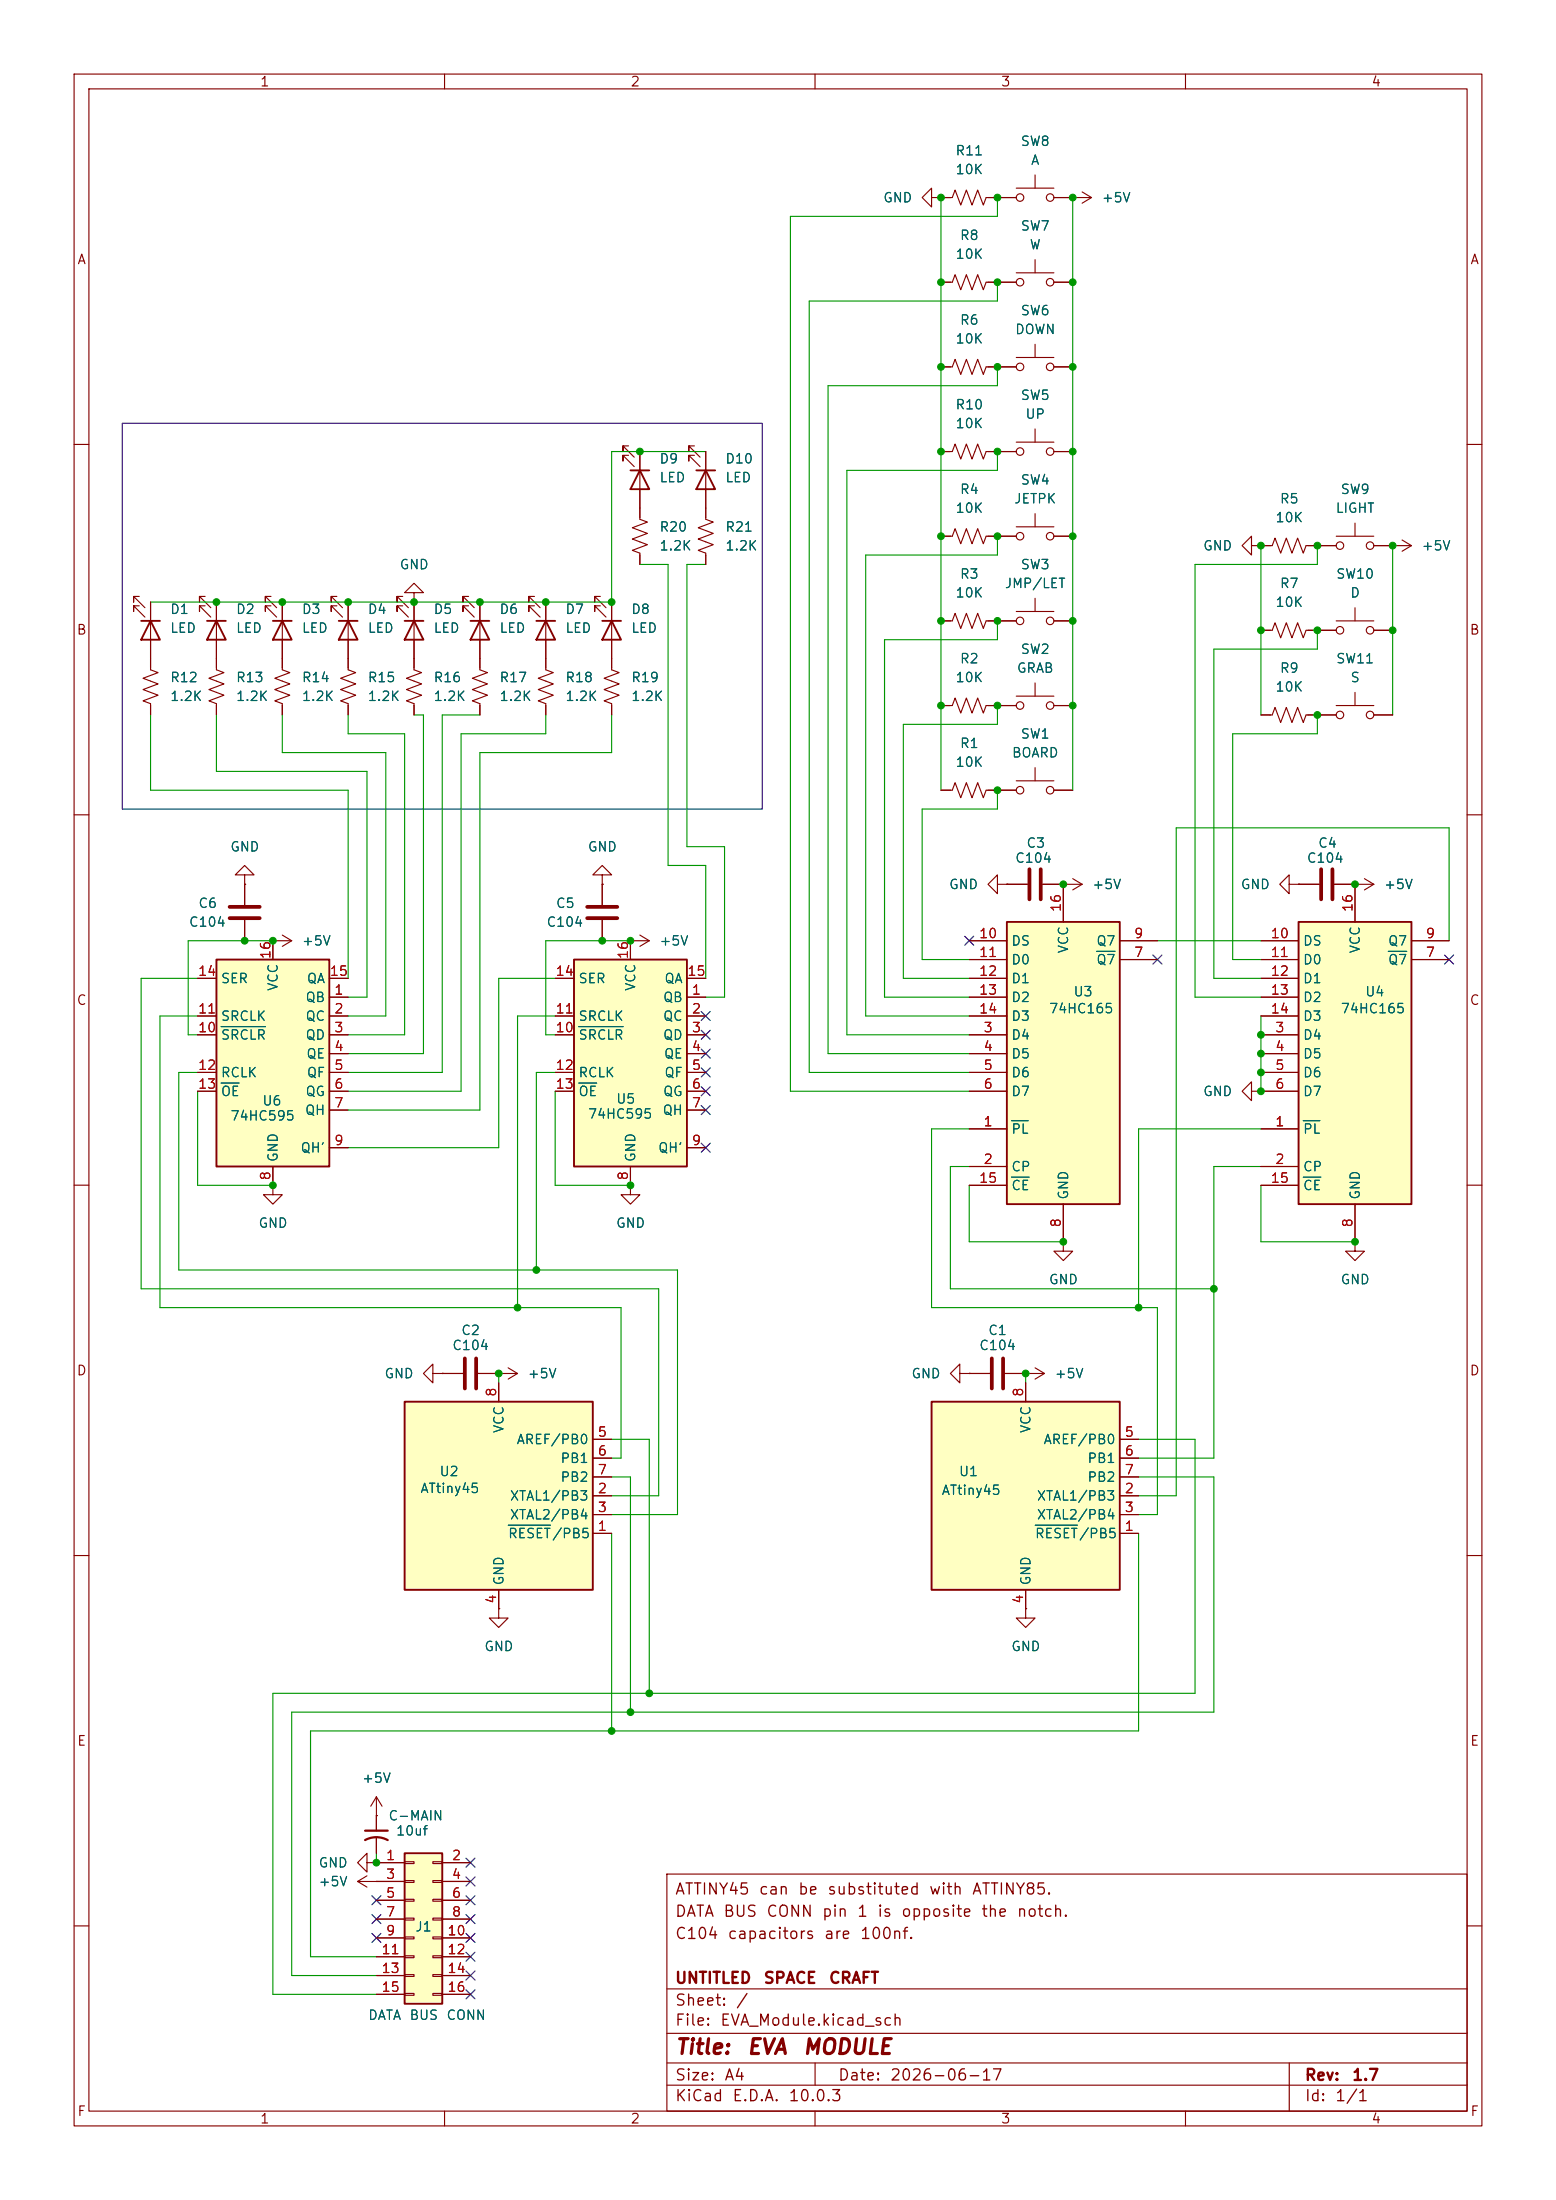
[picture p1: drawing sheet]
<svg xmlns="http://www.w3.org/2000/svg" width="210mm" height="297mm" viewBox="0 0 210 297" stroke-linecap="round" stroke-linejoin="round" font-family="sans-serif">
<g fill="none" stroke="#840000" stroke-width=".15">
<path d="M10 10h190v277h-190zM12 12h186v273h-186zM60 10v2M110 10v2M160 10v2M127 49.5h1.5l.4-1 .8 2 .7-2 .8 2 .8-2 .7 2 .4-1h4.1M137.2 48.3h5M139.7 46.5v1.8M142.2 49.5h2.6M10 60h2M198 60h2M10 110h2"/>
<path d="M198 110h2M10 160h2M198 160h2M182.9 167.6v1.3h1.2l-1.2 1.3-1.3-1.3h1.3M182.9 167.6h.1M10 210h2M198 210h2M90 253h108v32h-108zM10 260h2M90 278.5h108M90 274.5h108M90 268.5h108"/>
<path d="M110 278.5v3M174 278.5v6.5M198 260h2M60 285v2M90 281.5h108M110 285v2M160 285v2"/>
<circle cx="137.7" cy="49.5" r=".51"/>
<circle cx="141.7" cy="49.5" r=".51"/>
</g>
<path d="M135.9 124.5h15.2v38.1h-15.2z" fill="#ffffc2"/>
<path d="M135.9 124.5h15.2v38.1h-15.2z" fill="none" stroke="#840000" stroke-width=".25"/>
<g fill="none" stroke="#840000" stroke-width=".15">
<path d="M143.5 119.4v5.1M130.8 139.7h5.1M130.8 129.5h5.1M130.8 127h5.1M130.8 132.1h5.1M130.8 134.6h5.1M130.8 137.2h5.1M151.1 129.5h5.1M151.1 127h5.1M130.8 152.4h5.1M130.8 157.5h5.1M130.8 142.2h5.1"/>
<path d="M130.8 144.8h5.1M130.8 147.3h5.1M168.9 147.3v-1.2l-1.3 1.2 1.3 1.3v-1.3h1.3M170.2 147.3h.1M130.8 160h5.1M143.5 162.6v5"/>
</g>
<path d="M148 128.4h2.5M136.5 151.3h2.3M136.5 158.9h2.4" fill="none" stroke="#006464" stroke-width=".15"/>
<path d="M175.3 124.5h15.2v38.1h-15.2z" fill="#ffffc2"/>
<path d="M175.3 124.5h15.2v38.1h-15.2z" fill="none" stroke="#840000" stroke-width=".25"/>
<g fill="none" stroke="#840000" stroke-width=".15">
<path d="M144.8 26.7h.1M144.8 26.7h2.5M146 25.9l1.3 .8M147.3 26.7l-1.3 .7M135.9 119.4h2.8M140.7 119.4h2.8M182.9 119.4v5.1M170.2 139.7h5.1M170.2 129.5h5.1M170.2 127h5.1M170.2 132.1h5.1M170.2 134.6h5.1"/>
<path d="M170.2 137.2h5.1M190.5 129.5h5.1M190.5 127h5.1M170.2 152.4h5.1M170.2 157.5h5.1M170.2 142.2h5.1M170.2 144.8h5.1M170.2 147.3h5.1M143.5 167.6v1.3h1.3l-1.3 1.3-1.3-1.3h1.3M143.5 167.6h.1M170.2 160h5.1M182.9 162.6v5"/>
<path d="M129.5 185.4v-1.2l-1.2 1.2 1.2 1.3v-1.3h1.3M130.8 185.4h.1M130.8 185.4h2.8M135.6 185.4h5.4M138.4 185.4h.1M139.7 184.7l1.3 .7M141 185.4l-1.3 .8M67.3 217.2v1.2h1.3l-1.3 1.3-1.3-1.3h1.3M67.3 217.2h.1M138.4 217.2v1.2h1.3l-1.3 1.3-1.2-1.3h1.2M138.4 217.2h.1M50.8 245.1v2"/>
<path d="M50.8 248.2v2"/>
</g>
<path d="M187.4 128.4h2.5M175.9 151.3h2.2M175.9 158.9h2.4" fill="none" stroke="#006464" stroke-width=".15"/>
<path d="M138.9 117.3v4.1M140.5 117.3v4.1M133.9 183.4v4.1M135.4 183.4v4.1" fill="none" stroke="#840000" stroke-width=".51"/>
<path d="M49.3 248.4a3.2 3.2 0 0 1 3 0M49.3 247.1h3" fill="none" stroke="#840000" stroke-width=".3"/>
<path d="M54.6 189.2h25.4v25.4h-25.4z" fill="#ffffc2"/>
<g fill="none" stroke="#840000" stroke-width=".25">
<path d="M19 83.8h2.6M20.3 83.8l1.3 2.6h-2.6zM27.9 83.8h2.6M29.2 83.8l1.3 2.6h-2.6zM36.8 83.8h2.6M38.1 83.8l1.3 2.6h-2.6zM45.7 83.8h2.6M47 83.8l1.3 2.6h-2.6zM54.6 83.8h2.5M55.9 83.8l1.2 2.6h-2.5zM63.5 83.8h2.5M64.8 83.8l1.2 2.6h-2.5z"/>
<path d="M72.4 83.8h2.5M73.7 83.8l1.2 2.6h-2.5zM81.3 83.8h2.5M82.5 83.8l1.3 2.6h-2.5zM54.6 189.2h25.4v25.4h-25.4z"/>
</g>
<g fill="none" stroke="#840000" stroke-width=".15">
<path d="M125.7 26.7v-1.3l-1.2 1.3 1.2 1.2v-1.2h1.3M127 26.7h.1M127 38.1h1.5l.4-1 .8 2 .7-2 .8 2 .8-2 .7 2 .4-1h4.1M127 26.7h1.5l.4-1 .8 2 .7-2 .8 2 .8-2 .7 2 .4-1h4.1M137.2 25.4h5M137.2 36.8h5M139.7 23.6v1.8M139.7 35.1v1.7M142.2 38.1h2.6M142.2 26.7h2.6M137.2 59.7h5M139.7 57.9v1.8"/>
<path d="M127 61h1.5l.4-1.1 .8 2.1 .7-2.1 .8 2.1 .8-2.1 .7 2.1 .4-1h4.1M134.6 72.4h2.6M137.2 71.1h5M139.7 69.3v1.8M142.2 72.4h2.6M142.2 61h2.6M18.8 80.5h-.8v.8v-.8l1.6 1.5M18.8 81.8h-.8v.8v-.8l1.6 1.5M20.3 81.3v9.1l1 .4-2 .8 2 .7-2 .8 2 .8-2 .7 1 .4v1.5M27.7 80.5h-.8v.8v-.8l1.5 1.5M27.7 81.8h-.8v.8v-.8l1.5 1.5M29.2 81.3v9.1l1 .4-2 .8 2 .7-2 .8 2 .8-2 .7 1 .4v1.5"/>
<path d="M36.6 80.5h-.8v.8v-.8l1.5 1.5M36.6 81.8h-.8v.8v-.8l1.5 1.5M38.1 81.3v9.1l1 .4-2 .8 2 .7-2 .8 2 .8-2 .7 1 .4v1.5M45.5 80.5h-.8v.8v-.8l1.5 1.5M45.5 81.8h-.8v.8v-.8l1.5 1.5M47 81.3v9.1l1 .4-2 .8 2 .7-2 .8 2 .8-2 .7 1 .4v1.5M54.4 80.5h-.8v.8v-.8l1.5 1.5M54.4 81.8h-.8v.8v-.8l1.5 1.5M55.9 81.3v9.1l1 .4-2 .8 2 .7-2 .8 2 .8-2 .7 1 .4v1.5M55.9 80h1.2l-1.2-1.3-1.3 1.3h1.3v1.3M55.9 81.3h.1M63.2 80.5h-.7v.8v-.8l1.5 1.5"/>
<path d="M63.2 81.8h-.7v.8v-.8l1.5 1.5M64.8 81.3v9.1l1 .4-2 .8 2 .7-2 .8 2 .8-2 .7 1 .4v1.5M72.1 80.5h-.7v.8v-.8l1.5 1.5M72.1 81.8h-.7v.8v-.8l1.5 1.5M73.7 81.3v9.1l1 .4-2.1 .8 2.1 .7-2.1 .8 2.1 .8-2.1 .7 1.1 .4v1.5M81 80.5h-.7v.8v-.8l1.5 1.5M81 81.8h-.7v.8v-.8l1.5 1.5M82.5 81.3v9.1l1.1 .4-2.1 .8 2.1 .7-2.1 .8 2.1 .8-2.1 .7 1 .4v1.5M170.2 96.5h1.5l.4-1 .7 2 .8-2 .8 2 .7-2 .8 2 .4-1h4M170.2 85.1h1.5l.4-1 .7 2 .8-2 .8 2 .7-2 .8 2 .4-1h1.5M180.3 95.3h5.1M182.9 93.5v1.8"/>
<path d="M185.4 96.5h2.6M33 118.1h1.3l-1.3-1.3-1.3 1.3h1.3v1.3M33 119.4h.1M33 119.4v2.8M174 119.4v-1.3l-1.3 1.3 1.3 1.3v-1.3h1.3M175.3 119.4h.1M33 124.2v2.8M36.8 127h.1M36.8 127h2.6M38.1 126.2l1.3 .8M39.4 127l-1.3 .8M85.1 127h.1"/>
<path d="M85.1 127h2.5M86.4 126.2l1.2 .8M87.6 127l-1.2 .8M59.7 185.4h2.8M64.5 185.4h5.3M67.3 185.4h.1M67.3 186.7v2.5M68.6 184.7l1.2 .7M69.8 185.4l-1.2 .8M80 194.3h2.5M80 196.9h2.5M80 199.4h2.5"/>
<path d="M67.3 214.6v2.6M80 207h2.5M80 201.9h2.5M80 204.5h2.5"/>
<circle cx="137.7" cy="38.1" r=".51"/>
<circle cx="137.7" cy="26.7" r=".51"/>
<circle cx="141.7" cy="26.7" r=".51"/>
<circle cx="141.7" cy="38.1" r=".51"/>
<circle cx="137.7" cy="61" r=".51"/>
<circle cx="137.7" cy="72.4" r=".51"/>
<circle cx="141.7" cy="72.4" r=".51"/>
<circle cx="141.7" cy="61" r=".51"/>
<circle cx="180.8" cy="96.5" r=".51"/>
<circle cx="184.9" cy="96.5" r=".51"/>
</g>
<path d="M68.6 205.9h5.7" fill="none" stroke="#006464" stroke-width=".15"/>
<path d="M31 124h4.1M31 122.4h4.1M62.7 183.4v4.1M64.3 183.4v4.1" fill="none" stroke="#840000" stroke-width=".51"/>
<path d="M29.2 129.5h15.2v28h-15.2z" fill="#ffffc2"/>
<path d="M29.2 129.5h15.2v28h-15.2z" fill="none" stroke="#840000" stroke-width=".25"/>
<g fill="none" stroke="#840000" stroke-width=".15">
<path d="M26.7 137.2h2.5M26.7 139.7h2.5M26.7 132.1h2.5M36.8 127v2.5M44.4 134.6h2.6M44.4 137.2h2.6M44.4 139.7h2.6M44.4 132.1h2.6M26.7 144.8h2.5M26.7 147.3h2.5M36.8 157.5v2.5M44.4 142.2h2.6"/>
<path d="M44.4 144.8h2.6M44.4 147.3h2.6M44.4 149.9h2.6M44.4 154.9h2.6M58.4 185.4v-1.2l-1.3 1.2 1.3 1.3v-1.3h1.3M59.7 185.4h.1"/>
</g>
<path d="M29.8 138.6h6M29.8 146.2h2.5" fill="none" stroke="#006464" stroke-width=".15"/>
<path d="M54.6 250.2h5.1v20.3h-5.1z" fill="#ffffc2"/>
<path d="M54.6 250.2h5.1v20.3h-5.1z" fill="none" stroke="#840000" stroke-width=".25"/>
<g fill="none" stroke="#840000" stroke-width=".15">
<path d="M36.8 160v1.3h1.3l-1.3 1.3-1.2-1.3h1.2M36.8 160h.1M85.1 160v1.3h1.3l-1.3 1.3-1.3-1.3h1.3M85.1 160h.1M48.3 254h6.3M48.3 254l1.2 .8M49.5 251.5v-1.3l-1.2 1.3 1.2 1.2v-1.2h1.3M49.5 253.2l-1.2 .8M50.8 245.1h.1M50.8 251.5h.1M50.8 254h.1M50.8 251.5h3.8"/>
<path d="M50.8 256.5h3.8M50.8 259.1h3.8M50.8 242.6l-.8 1.2M50.8 242.6l.8 1.2M50.8 242.6v2.5M54.6 251.3h1.3v.3h-1.3zM54.6 253.9h1.3v.2h-1.3zM54.6 256.4h1.3v.3h-1.3zM54.6 259h1.3v.2h-1.3zM58.4 251.3h1.3v.3h-1.3zM58.4 253.9h1.3v.2h-1.3zM58.4 256.4h1.3v.3h-1.3z"/>
<path d="M58.4 259h1.3v.2h-1.3zM59.7 251.5h3.8M59.7 254h3.8M59.7 256.5h3.8M59.7 259.1h3.8M50.8 261.6h3.8M50.8 264.2h3.8M50.8 266.7h3.8M50.8 269.2h3.8M54.6 261.5h1.3v.2h-1.3zM54.6 264h1.3v.3h-1.3zM54.6 266.6h1.3v.2h-1.3z"/>
<path d="M54.6 269.1h1.3v.3h-1.3zM58.4 261.5h1.3v.2h-1.3zM58.4 264h1.3v.3h-1.3zM58.4 266.6h1.3v.2h-1.3zM58.4 269.1h1.3v.3h-1.3zM59.7 261.6h3.8M59.7 264.2h3.8M59.7 266.7h3.8M59.7 269.2h3.8"/>
</g>
<path d="M77.5 129.5h15.2v28h-15.2z" fill="#ffffc2"/>
<path d="M77.5 129.5h15.2v28h-15.2z" fill="none" stroke="#840000" stroke-width=".25"/>
<g fill="none" stroke="#840000" stroke-width=".15">
<path d="M74.9 137.2h2.6M74.9 139.7h2.6M74.9 132.1h2.6M85.1 127v2.5M92.7 134.6h2.5M92.7 137.2h2.5M92.7 139.7h2.5M92.7 132.1h2.5M74.9 144.8h2.6M74.9 147.3h2.6M85.1 157.5v2.5M92.7 142.2h2.5"/>
<path d="M92.7 144.8h2.5M92.7 147.3h2.5M92.7 149.9h2.5M92.7 154.9h2.5"/>
</g>
<path d="M78.1 138.6h6M78.1 146.2h2.4" fill="none" stroke="#006464" stroke-width=".15"/>
<path d="M125.7 189.2h25.4v25.4h-25.4z" fill="#ffffc2"/>
<path d="M85.1 63.5h2.5M86.4 63.5l1.2 2.5h-2.5zM94 63.5h2.5M95.2 63.5l1.3 2.5h-2.5zM125.7 189.2h25.4v25.4h-25.4z" fill="none" stroke="#840000" stroke-width=".25"/>
<g fill="none" stroke="#840000" stroke-width=".15">
<path d="M127 26.7h.1M127 38.1h1.3M127 26.7h1.3M133.3 38.1h3.9M133.3 26.7h3.9M142.2 38.1h2.6M142.2 26.7h2.6M144.8 26.7h.1M127 49.5h1.3M133.3 49.5h3.9M142.2 49.5h2.6M84.8 60.2h-.7v.8v-.8l1.5 1.5"/>
<path d="M84.8 61.5h-.7v.7v-.7l1.5 1.5M86.4 61v9.1l1 .4-2.1 .7 2.1 .8-2.1 .8 2.1 .7-2.1 .8 1.1 .4v1.5M93.7 60.2h-.7v.8v-.8l1.5 1.5M93.7 61.5h-.7v.7v-.7l1.5 1.5M95.2 61v9.1l1.1 .4-2.1 .7 2.1 .8-2.1 .8 2.1 .7-2.1 .8 1 .4v1.5M127 72.4h1.5l.4-1 .8 2 .7-2 .8 2 .8-2 .7 2 .4-1h4.1M127 61h1.3M133.3 61h3.9M142.2 72.4h2.6M142.2 61h2.6M168.9 73.7v-1.3l-1.3 1.3 1.3 1.2v-1.2h1.3M170.2 73.7h.1"/>
<path d="M170.2 73.7h1.5l.4-1.1 .7 2.1 .8-2.1 .8 2.1 .7-2.1 .8 2.1 .4-1h4M180.3 72.4h5.1M182.9 70.6v1.8M185.4 73.7h5.1M188 73.7h.1M189.2 72.9l1.3 .8M190.5 73.7l-1.3 .7M20.3 81.3v2.5M20.3 86.4v3.8M20.3 95.3v1.2M29.2 81.3v2.5M29.2 86.4v3.8"/>
<path d="M29.2 95.3v1.2M38.1 81.3v2.5M38.1 86.4v3.8M38.1 95.3v1.2M47 81.3v2.5M47 86.4v3.8M47 95.3v1.2M55.9 81.3h.1M55.9 81.3v2.5M55.9 86.4v3.8M55.9 95.3v1.2M64.8 81.3v2.5"/>
<path d="M64.8 86.4v3.8M64.8 95.3v1.2M73.7 81.3v2.5M73.7 86.4v3.8M73.7 95.3v1.2M82.5 81.3v2.5M82.5 86.4v3.8M82.5 95.3v1.2M127 83.8h1.5l.4-1 .8 2 .7-2 .8 2 .8-2 .7 2 .4-1h4.1M127 95.3h1.5l.4-1.1 .8 2.1 .7-2.1 .8 2.1 .8-2.1 .7 2.1 .4-1h4.1M137.2 82.6h5M137.2 94h5"/>
<path d="M139.7 80.8v1.8M139.7 92.2v1.8M142.2 83.8h2.6M142.2 95.3h2.6M170.2 85.1h1.2M170.2 96.5h1.2M176.5 85.1h3.8M176.5 96.5h3.8M180.3 83.8h5.1M182.9 82v1.8M185.4 85.1h2.6M185.4 96.5h2.6"/>
<path d="M33 119.4h.1M33 119.4v2.8M81.3 118.1h1.2l-1.2-1.3-1.3 1.3h1.3v1.3M81.3 119.4h.1M81.3 119.4v2.8M127 106.7h1.5l.4-1 .8 2 .7-2 .8 2 .8-2 .7 2 .4-1h4.1M134.6 119.4v-1.3l-1.3 1.3 1.3 1.3v-1.3h1.3M135.9 119.4h.1M135.9 119.4h2.8M137.2 105.4h5M139.7 103.6v1.8M140.7 119.4h5.3"/>
<path d="M142.2 106.7h2.6M143.5 119.4h.1M143.5 119.4v5.1M144.8 118.6l1.2 .8M146 119.4l-1.2 .7M175.3 119.4h.1M175.3 119.4h2.8M180.1 119.4h5.3M182.9 119.4h.1M182.9 119.4v5.1M184.1 118.6l1.3 .8M185.4 119.4l-1.3 .7"/>
<path d="M26.7 139.7h2.5M26.7 132.1h2.5M26.7 137.2h2.5M33 124.2v2.8M36.8 127h.1M36.8 127v2.5M44.4 139.7h2.6M44.4 132.1h2.6M44.4 134.6h2.6M44.4 137.2h2.6M74.9 139.7h2.6M74.9 132.1h2.6"/>
<path d="M74.9 137.2h2.6M81.3 124.2v2.8M85.1 127h.1M85.1 127v2.5M92.7 139.7h2.5M92.7 132.1h2.5M92.7 134.6h2.5M92.7 137.2h2.5M130.8 139.7h5.1M130.8 129.5h5.1M130.8 127h5.1M130.8 132.1h5.1"/>
<path d="M130.8 134.6h5.1M130.8 137.2h5.1M151.1 129.5h5.1M151.1 127h5.1M170.2 139.7h5.1M170.2 129.5h5.1M170.2 127h5.1M170.2 132.1h5.1M170.2 134.6h5.1M170.2 137.2h5.1M190.5 129.5h5.1M190.5 127h5.1"/>
<path d="M26.7 144.8h2.5M26.7 147.3h2.5M36.8 157.5v2.5M44.4 142.2h2.6M44.4 144.8h2.6M44.4 147.3h2.6M44.4 149.9h2.6M44.4 154.9h2.6M74.9 144.8h2.6M74.9 147.3h2.6M85.1 157.5v2.5M92.7 142.2h2.5"/>
<path d="M92.7 144.8h2.5M92.7 147.3h2.5M92.7 149.9h2.5M92.7 154.9h2.5M130.8 152.4h5.1M130.8 157.5h5.1M130.8 142.2h5.1M130.8 144.8h5.1M130.8 147.3h5.1M170.2 147.3h.1M170.2 152.4h5.1M170.2 157.5h5.1"/>
<path d="M170.2 142.2h5.1M170.2 144.8h5.1M170.2 147.3h5.1M36.8 160h.1M85.1 160h.1M130.8 160h5.1M143.5 167.6h.1M143.5 162.6v5M170.2 160h5.1M182.9 167.6h.1M182.9 162.6v5M59.7 185.4h.1"/>
<path d="M59.7 185.4h2.8M64.5 185.4h2.8M67.3 185.4h.1M67.3 186.7v2.5M80 194.3h2.5M80 196.9h2.5M80 199.4h2.5M130.8 185.4h.1M130.8 185.4h2.8M135.6 185.4h2.8M138.4 185.4h.1M138.4 186.7v2.5"/>
<path d="M151.1 194.3h2.6M151.1 196.9h2.6M151.1 199.4h2.6M67.3 217.2h.1M67.3 214.6v2.6M80 207h2.5M80 201.9h2.5M80 204.5h2.5M138.4 217.2h.1M138.4 214.6v2.6M151.1 207h2.6M151.1 201.9h2.6"/>
<path d="M151.1 204.5h2.6M50.8 245.1h.1M50.8 251.5h.1M50.8 254h.1M50.8 245.1v2M50.8 248.2v2M50.8 251.5h3.8M50.8 254h3.8M50.8 256.5h3.8M50.8 259.1h3.8M59.7 251.5h3.8M59.7 254h3.8"/>
<path d="M59.7 256.5h3.8M59.7 259.1h3.8M50.8 261.6h3.8M50.8 264.2h3.8M50.8 266.7h3.8M50.8 269.2h3.8M59.7 261.6h3.8M59.7 264.2h3.8M59.7 266.7h3.8M59.7 269.2h3.8"/>
<circle cx="180.8" cy="73.7" r=".51"/>
<circle cx="184.9" cy="73.7" r=".51"/>
<circle cx="137.7" cy="95.3" r=".51"/>
<circle cx="137.7" cy="83.8" r=".51"/>
<circle cx="141.7" cy="95.3" r=".51"/>
<circle cx="141.7" cy="83.8" r=".51"/>
<circle cx="180.8" cy="85.1" r=".51"/>
<circle cx="184.9" cy="85.1" r=".51"/>
<circle cx="137.7" cy="106.7" r=".51"/>
<circle cx="141.7" cy="106.7" r=".51"/>
</g>
<path d="M29.8 138.6h6M78.1 138.6h6M148 128.4h2.5M187.4 128.4h2.5M29.8 146.2h2.5M78.1 146.2h2.4M136.5 151.3h2.3M136.5 158.9h2.4M175.9 151.3h2.2M175.9 158.9h2.4M68.6 205.9h5.7M139.7 205.9h5.7" fill="none" stroke="#006464" stroke-width=".15"/>
<path d="M178.3 117.3v4.1M179.8 117.3v4.1M79.2 124h4.1M79.2 122.4h4.1" fill="none" stroke="#840000" stroke-width=".51"/>
<path d="M16.5 57.2h86.4v52h-86.4z" fill="none" stroke="#0000c2" stroke-width=".15"/>
<g fill="none" stroke="#009600" stroke-width=".15">
<path d="M127 26.7v80M134.6 38.1v2.5h-25.4v104.2h21.6M134.6 26.7v2.5h-27.9v118.1h24.1M144.8 26.7v80M134.6 49.5v2.6h-22.8v90.1h19M86.4 76.2h3.8v40.6h5v15.3M95.2 76.2h-2.5v38.1h5.1v20.3h-2.6M95.2 61h-12.7v20.3h-62.2M134.6 72.4v2.5h-17.8v62.3h14M134.6 61v2.5h-20.3v76.2h16.5M170.2 73.7v22.8M177.8 73.7v2.5h-16.5v58.4h8.9"/>
<path d="M188 73.7v22.8M20.3 96.5v10.2h26.7v25.4M29.2 96.5v7.6h20.3v30.5h-2.5M38.1 96.5v5.1h14v35.6h-5.1M47 96.5v2.6h7.6v40.6h-7.6M55.9 96.5h1.2v45.7h-10.1M64.8 96.5h-5.1v48.3h-12.7M73.7 96.5v2.6h-11.5v48.2h-15.2M82.5 96.5v5.1h-17.7v48.3h-17.8M134.6 83.8v2.6h-15.2v48.2h11.4M134.6 95.3v2.5h-12.7v34.3h8.9M177.8 85.1v2.5h-14v44.5h6.4"/>
<path d="M177.8 96.5v2.6h-11.4v30.4h3.8M134.6 106.7v2.5h-10.1v20.3h6.3M26.7 132.1h-7.7v41.9h69.9v27.9h-6.4M26.7 137.2h-5.1v39.3h62.2v20.4h-1.3M36.8 127h-11.4v12.7h1.3M74.9 132.1h-7.6v22.8h-20.3M74.9 137.2h-5.1v39.3M85.1 127h-11.4v12.7h1.2M156.2 127h14M170.2 137.2v10.1M195.6 127v-15.2h-36.9v90.1h-5M26.7 147.3v12.7h10.1"/>
<path d="M26.7 144.8h-2.6v26.7h67.3v33h-8.9M74.9 147.3v12.7h10.2M74.9 144.8h-2.5v26.7M130.8 152.4h-5.1v24.1h30.5v28h-2.5M130.8 157.5h-2.5v16.5h35.5M170.2 157.5h-6.4v39.4h-10.1M170.2 152.4h-16.5v24.1M130.8 160v7.6h12.7M170.2 160v7.6h12.7M67.3 185.4v1.3M82.5 194.3h5.1v34.3M82.5 199.4h2.6v31.7"/>
<path d="M138.4 185.4v1.3M153.7 194.3h7.6v34.3h-124.5v40.6h14M153.7 199.4h10.1v31.7h-124.4v35.6h11.4M82.5 207v26.7M153.7 207v26.7h-111.8v30.5h8.9M50.8 250.2v1.3"/>
</g>
<g fill="none" stroke="#000084" stroke-width=".15">
<path d="M94.6 139.1l1.3 1.2M94.6 136.6l1.3 1.2M95.9 139.1l-1.3 1.2M95.9 136.6l-1.3 1.2M130.2 126.4l1.2 1.2M131.4 126.4l-1.2 1.2M155.6 128.9l1.2 1.2M156.8 128.9l-1.2 1.2M195 128.9l1.2 1.2M196.2 128.9l-1.2 1.2M94.6 146.7l1.3 1.2M94.6 141.6l1.3 1.2"/>
<path d="M94.6 144.2l1.3 1.2M94.6 149.3l1.3 1.2M94.6 154.3l1.3 1.2M95.9 146.7l-1.3 1.2M95.9 141.6l-1.3 1.2M95.9 144.2l-1.3 1.2M95.9 149.3l-1.3 1.2M95.9 154.3l-1.3 1.2M50.2 255.9l1.2 1.2M50.2 258.5l1.2 1.2M51.4 255.9l-1.2 1.2M51.4 258.5l-1.2 1.2"/>
<path d="M62.9 250.9l1.2 1.2M62.9 253.4l1.2 1.2M62.9 258.5l1.2 1.2M62.9 255.9l1.2 1.2M64.1 250.9l-1.2 1.2M64.1 253.4l-1.2 1.2M64.1 258.5l-1.2 1.2M64.1 255.9l-1.2 1.2M50.2 261l1.2 1.2M51.4 261l-1.2 1.2M62.9 268.6l1.2 1.2M62.9 261l1.2 1.2"/>
<path d="M62.9 266.1l1.2 1.2M62.9 263.6l1.2 1.2M64.1 261l-1.2 1.2M64.1 266.1l-1.2 1.2M64.1 268.6l-1.2 1.2M64.1 263.6l-1.2 1.2"/>
</g>
<g fill="#009600" stroke="#009600" stroke-width=".13">
<circle cx="143.5" cy="119.4" r=".46"/>
<circle cx="134.6" cy="106.7" r=".46"/>
<circle cx="144.8" cy="83.8" r=".46"/>
<circle cx="134.6" cy="83.8" r=".46"/>
<circle cx="144.8" cy="72.4" r=".46"/>
<circle cx="144.8" cy="95.3" r=".46"/>
<circle cx="134.6" cy="95.3" r=".46"/>
<circle cx="127" cy="83.8" r=".46"/>
<circle cx="127" cy="95.3" r=".46"/>
<circle cx="86.4" cy="61" r=".46"/>
<circle cx="81.3" cy="127" r=".46"/>
<circle cx="85.1" cy="127" r=".46"/>
<circle cx="55.9" cy="81.3" r=".46"/>
<circle cx="82.5" cy="81.3" r=".46"/>
<circle cx="73.7" cy="81.3" r=".46"/>
<circle cx="64.8" cy="81.3" r=".46"/>
<circle cx="134.6" cy="61" r=".46"/>
<circle cx="134.6" cy="72.4" r=".46"/>
<circle cx="127" cy="72.4" r=".46"/>
<circle cx="127" cy="61" r=".46"/>
<circle cx="144.8" cy="61" r=".46"/>
<circle cx="134.6" cy="26.7" r=".46"/>
<circle cx="127" cy="26.7" r=".46"/>
<circle cx="127" cy="38.1" r=".46"/>
<circle cx="144.8" cy="38.1" r=".46"/>
<circle cx="134.6" cy="38.1" r=".46"/>
<circle cx="144.8" cy="26.7" r=".46"/>
<circle cx="144.8" cy="49.5" r=".46"/>
<circle cx="127" cy="49.5" r=".46"/>
<circle cx="134.6" cy="49.5" r=".46"/>
<circle cx="170.2" cy="147.3" r=".46"/>
<circle cx="170.2" cy="144.8" r=".46"/>
<circle cx="170.2" cy="142.2" r=".46"/>
<circle cx="170.2" cy="139.7" r=".46"/>
<circle cx="143.5" cy="167.6" r=".46"/>
<circle cx="163.8" cy="174" r=".46"/>
<circle cx="182.9" cy="167.6" r=".46"/>
<circle cx="153.7" cy="176.5" r=".46"/>
<circle cx="138.4" cy="185.4" r=".46"/>
<circle cx="87.6" cy="228.6" r=".46"/>
<circle cx="67.3" cy="185.4" r=".46"/>
<circle cx="85.1" cy="231.1" r=".46"/>
<circle cx="82.5" cy="233.7" r=".46"/>
<circle cx="50.8" cy="251.5" r=".46"/>
<circle cx="85.1" cy="160" r=".46"/>
<circle cx="36.8" cy="160" r=".46"/>
<circle cx="69.8" cy="176.5" r=".46"/>
<circle cx="72.4" cy="171.5" r=".46"/>
<circle cx="182.9" cy="119.4" r=".46"/>
<circle cx="188" cy="73.7" r=".46"/>
<circle cx="188" cy="85.1" r=".46"/>
<circle cx="170.2" cy="73.7" r=".46"/>
<circle cx="177.8" cy="73.7" r=".46"/>
<circle cx="177.8" cy="85.1" r=".46"/>
<circle cx="170.2" cy="85.1" r=".46"/>
<circle cx="177.8" cy="96.5" r=".46"/>
<circle cx="33" cy="127" r=".46"/>
<circle cx="36.8" cy="127" r=".46"/>
<circle cx="47" cy="81.3" r=".46"/>
<circle cx="29.2" cy="81.3" r=".46"/>
<circle cx="38.1" cy="81.3" r=".46"/>
</g>
<g font-size="2" fill="#840000">
<text x="91" y="277.8">Title:</text>
<text x="100.7" y="277.8">EVA</text>
<text x="108.2" y="277.8">MODULE</text>
</g>
<g font-size="1.5" fill="#840000">
<text x="91" y="256.1">ATTINY45</text>
<text x="102.3" y="256.1">can</text>
<text x="107.6" y="256.1">be</text>
<text x="111.6" y="256.1">substituted</text>
<text x="125.3" y="256.1">with</text>
<text x="131.1" y="256.1">ATTINY85.</text>
<text x="91" y="262.1">C104</text>
<text x="91" y="259.1">DATA</text>
<text x="97.5" y="259.1">BUS</text>
<text x="98.1" y="262.1">capacitors</text>
<text x="103.3" y="259.1">CONN</text>
<text x="110.8" y="259.1">pin</text>
<text x="111.1" y="262.1">are</text>
<text x="115.6" y="259.1">1</text>
<text x="116" y="262.1">100nf.</text>
<text x="118.3" y="259.1">is</text>
<text x="121.5" y="259.1">opposite</text>
<text x="132.3" y="259.1">the</text>
<text x="137.1" y="259.1">notch.</text>
<text x="91" y="268.1">UNTITLED</text>
<text x="103" y="268.1">SPACE</text>
<text x="111.8" y="268.1">CRAFT</text>
<text x="91" y="273.8">File:</text>
<text x="91" y="271.1">Sheet:</text>
<text x="97.1" y="273.8">EVA_Module.kicad_sch</text>
<text x="99.2" y="271.1">/</text>
<text x="91" y="281.2">Size:</text>
<text x="97.7" y="281.2">A4</text>
<text x="113" y="281.2">Date:</text>
<text x="120" y="281.2">2026-06-17</text>
<text x="176" y="281.2">Rev:</text>
<text x="182.4" y="281.2">1.7</text>
<text x="91" y="284">KiCad</text>
<text x="98.7" y="284">E.D.A.</text>
<text x="106.3" y="284">10.0.3</text>
<text x="176" y="284">Id:</text>
<text x="180.1" y="284">1/1</text>
</g>
<g font-size="1.3" fill="#840000">
<text x="35" y="12">1</text>
<text x="85" y="12">2</text>
<text x="135" y="12">3</text>
<text x="185" y="12">4</text>
<text x="10.3" y="36">A</text>
<text x="198.4" y="36">A</text>
<text x="10.3" y="86">B</text>
<text x="198.3" y="86">B</text>
<text x="10.3" y="136">C</text>
<text x="198.3" y="136">C</text>
<text x="10.3" y="186">D</text>
<text x="198.3" y="186">D</text>
<text x="10.3" y="236">E</text>
<text x="198.3" y="236">E</text>
<text x="10.3" y="286">F</text>
<text x="35" y="287">1</text>
<text x="85" y="287">2</text>
<text x="135" y="287">3</text>
<text x="185" y="287">4</text>
<text x="198.4" y="286">F</text>
</g>
<g font-size="1.3" fill="#006464">
<text x="128.9" y="21.3">R11</text>
<text x="128.9" y="23.8">10K</text>
<text x="137.7" y="20">SW8</text>
<text x="139.1" y="22.6">A</text>
<text x="119.1" y="27.6">GND</text>
<text x="148.6" y="27.6">+5V</text>
<text x="128.9" y="35.3">10K</text>
<text x="129.5" y="32.7">R8</text>
<text x="137.7" y="31.5">SW7</text>
<text x="138.9" y="34">W</text>
<text x="128.9" y="46.7">10K</text>
<text x="129.5" y="44.2">R6</text>
<text x="136.9" y="45.4">DOWN</text>
<text x="137.7" y="42.9">SW6</text>
<text x="128.9" y="55.6">R10</text>
<text x="128.9" y="58.1">10K</text>
<text x="137.7" y="54.3">SW5</text>
<text x="138.3" y="56.9">UP</text>
<text x="88.9" y="62.9">D9</text>
<text x="88.9" y="65.4">LED</text>
<text x="97.8" y="65.4">LED</text>
<text x="97.8" y="62.9">D10</text>
<text x="137.7" y="65.7">SW4</text>
<text x="128.9" y="69.6">10K</text>
<text x="129.5" y="67">R4</text>
<text x="136.8" y="68.3">JETPK</text>
<text x="172" y="70.8">10K</text>
<text x="172.6" y="68.3">R5</text>
<text x="180.2" y="69.6">LIGHT</text>
<text x="180.8" y="67">SW9</text>
<text x="53.8" y="77.2">GND</text>
<text x="88.9" y="72.1">R20</text>
<text x="88.9" y="74.6">1.2K</text>
<text x="97.8" y="72.1">R21</text>
<text x="97.8" y="74.6">1.2K</text>
<text x="137.7" y="77.2">SW3</text>
<text x="162.3" y="74.6">GND</text>
<text x="191.8" y="74.6">+5V</text>
<text x="22.9" y="83.2">D1</text>
<text x="31.8" y="83.2">D2</text>
<text x="40.6" y="83.2">D3</text>
<text x="49.5" y="83.2">D4</text>
<text x="58.4" y="83.2">D5</text>
<text x="67.3" y="83.2">D6</text>
<text x="76.2" y="83.2">D7</text>
<text x="85.1" y="83.2">D8</text>
<text x="128.9" y="81">10K</text>
<text x="129.5" y="78.4">R3</text>
<text x="135.5" y="79.7">JMP/LET</text>
<text x="172" y="82.3">10K</text>
<text x="172.6" y="79.7">R7</text>
<text x="180.2" y="78.4">SW10</text>
<text x="182.1" y="81">D</text>
<text x="22.9" y="85.7">LED</text>
<text x="31.8" y="85.7">LED</text>
<text x="40.6" y="85.7">LED</text>
<text x="49.5" y="85.7">LED</text>
<text x="58.4" y="85.7">LED</text>
<text x="67.3" y="85.7">LED</text>
<text x="76.2" y="85.7">LED</text>
<text x="85.1" y="85.7">LED</text>
<text x="129.5" y="89.9">R2</text>
<text x="137.7" y="88.6">SW2</text>
<text x="180.2" y="89.9">SW11</text>
<text x="22.9" y="92.4">R12</text>
<text x="22.9" y="95">1.2K</text>
<text x="31.8" y="92.4">R13</text>
<text x="31.8" y="95">1.2K</text>
<text x="40.6" y="92.4">R14</text>
<text x="40.6" y="95">1.2K</text>
<text x="49.5" y="92.4">R15</text>
<text x="49.5" y="95">1.2K</text>
<text x="58.4" y="92.4">R16</text>
<text x="58.4" y="95">1.2K</text>
<text x="67.3" y="92.4">R17</text>
<text x="67.3" y="95">1.2K</text>
<text x="76.2" y="92.4">R18</text>
<text x="76.2" y="95">1.2K</text>
<text x="85.1" y="92.4">R19</text>
<text x="85.1" y="95">1.2K</text>
<text x="128.9" y="92.4">10K</text>
<text x="137.1" y="91.1">GRAB</text>
<text x="172" y="93.7">10K</text>
<text x="172.6" y="91.1">R9</text>
<text x="182.2" y="92.4">S</text>
<text x="129.5" y="101.3">R1</text>
<text x="137.7" y="100">SW1</text>
<text x="128.9" y="103.8">10K</text>
<text x="136.5" y="102.6">BOARD</text>
<text x="31" y="115.3">GND</text>
<text x="79.2" y="115.3">GND</text>
<text x="136.9" y="116.8">C104</text>
<text x="138.4" y="114.8">C3</text>
<text x="176.3" y="116.8">C104</text>
<text x="177.8" y="114.8">C4</text>
<text x="25.4" y="125.4">C104</text>
<text x="26.7" y="122.9">C6</text>
<text x="73.7" y="125.4">C104</text>
<text x="74.9" y="122.9">C5</text>
<text x="128" y="120.4">GND</text>
<text x="147.3" y="120.4">+5V</text>
<text x="167.4" y="120.4">GND</text>
<text x="186.7" y="120.4">+5V</text>
<text x="40.6" y="128">+5V</text>
<text x="88.9" y="128">+5V</text>
<text x="136.4" y="128">DS</text>
<text x="136.4" y="130.5">D0</text>
<text x="144.5" y="128.8" transform="rotate(-90 144.5 128.8)">VCC</text>
<text x="147.9" y="130.5">Q7</text>
<text x="147.9" y="128">Q7</text>
<text x="175.8" y="128">DS</text>
<text x="175.8" y="130.5">D0</text>
<text x="183.9" y="128.8" transform="rotate(-90 183.9 128.8)">VCC</text>
<text x="187.2" y="130.5">Q7</text>
<text x="187.2" y="128">Q7</text>
<text x="29.7" y="133.1">SER</text>
<text x="37.8" y="133.9" transform="rotate(-90 37.8 133.9)">VCC</text>
<text x="41.1" y="135.6">QB</text>
<text x="41.3" y="133.1">QA</text>
<text x="78" y="133.1">SER</text>
<text x="86.1" y="133.9" transform="rotate(-90 86.1 133.9)">VCC</text>
<text x="89.4" y="135.6">QB</text>
<text x="89.6" y="133.1">QA</text>
<text x="136.4" y="133.1">D1</text>
<text x="136.4" y="135.6">D2</text>
<text x="141.5" y="137.1">74HC165</text>
<text x="144.8" y="134.8">U3</text>
<text x="175.8" y="133.1">D1</text>
<text x="175.8" y="135.6">D2</text>
<text x="180.9" y="137.1">74HC165</text>
<text x="184.2" y="134.8">U4</text>
<text x="29.7" y="140.7">SRCLR</text>
<text x="29.7" y="138.1">SRCLK</text>
<text x="41.1" y="138.1">QC</text>
<text x="41.1" y="140.7">QD</text>
<text x="41.3" y="143.2">QE</text>
<text x="78" y="140.7">SRCLR</text>
<text x="78" y="138.1">SRCLK</text>
<text x="89.4" y="138.1">QC</text>
<text x="89.4" y="140.7">QD</text>
<text x="89.5" y="143.2">QE</text>
<text x="136.4" y="140.7">D4</text>
<text x="136.4" y="143.2">D5</text>
<text x="136.4" y="138.1">D3</text>
<text x="175.8" y="140.7">D4</text>
<text x="175.8" y="143.2">D5</text>
<text x="175.8" y="138.1">D3</text>
<text x="29.7" y="145.8">RCLK</text>
<text x="29.7" y="148.3">OE</text>
<text x="35.3" y="149.6">U6</text>
<text x="41.1" y="148.3">QG</text>
<text x="41.3" y="145.8">QF</text>
<text x="78" y="145.8">RCLK</text>
<text x="78" y="148.3">OE</text>
<text x="83.1" y="149.3">U5</text>
<text x="89.4" y="148.3">QG</text>
<text x="89.6" y="145.8">QF</text>
<text x="136.4" y="145.8">D6</text>
<text x="136.4" y="148.3">D7</text>
<text x="162.3" y="148.3">GND</text>
<text x="175.8" y="145.8">D6</text>
<text x="175.8" y="148.3">D7</text>
<text x="31" y="151.6">74HC595</text>
<text x="40.5" y="155.9">QH'</text>
<text x="41.1" y="150.8">QH</text>
<text x="79.3" y="151.3">74HC595</text>
<text x="88.7" y="155.9">QH'</text>
<text x="89.3" y="150.8">QH</text>
<text x="136.4" y="153.4">PL</text>
<text x="175.8" y="153.4">PL</text>
<text x="37.8" y="157" transform="rotate(-90 37.8 157)">GND</text>
<text x="86.1" y="157" transform="rotate(-90 86.1 157)">GND</text>
<text x="136.4" y="158.5">CP</text>
<text x="136.4" y="161">CE</text>
<text x="175.8" y="158.5">CP</text>
<text x="175.8" y="161">CE</text>
<text x="34.8" y="166.1">GND</text>
<text x="83.1" y="166.1">GND</text>
<text x="144.5" y="162.1" transform="rotate(-90 144.5 162.1)">GND</text>
<text x="183.9" y="162.1" transform="rotate(-90 183.9 162.1)">GND</text>
<text x="141.5" y="173.7">GND</text>
<text x="180.8" y="173.7">GND</text>
<text x="60.9" y="182.6">C104</text>
<text x="62.2" y="180.5">C2</text>
<text x="132.1" y="182.6">C104</text>
<text x="133.3" y="180.5">C1</text>
<text x="51.8" y="186.4">GND</text>
<text x="71.1" y="186.4">+5V</text>
<text x="122.9" y="186.4">GND</text>
<text x="142.2" y="186.4">+5V</text>
<text x="68.3" y="193.6" transform="rotate(-90 68.3 193.6)">VCC</text>
<text x="69.6" y="195.3">AREF/PB0</text>
<text x="75.5" y="197.8">PB1</text>
<text x="139.4" y="193.6" transform="rotate(-90 139.4 193.6)">VCC</text>
<text x="140.7" y="195.3">AREF/PB0</text>
<text x="146.7" y="197.8">PB1</text>
<text x="56.6" y="201.9">ATtiny45</text>
<text x="59.2" y="199.6">U2</text>
<text x="68.7" y="202.9">XTAL1/PB3</text>
<text x="75.5" y="200.4">PB2</text>
<text x="127" y="202.1">ATtiny45</text>
<text x="129.3" y="199.6">U1</text>
<text x="139.8" y="202.9">XTAL1/PB3</text>
<text x="146.7" y="200.4">PB2</text>
<text x="68.5" y="208">RESET/PB5</text>
<text x="68.7" y="205.4">XTAL2/PB4</text>
<text x="139.6" y="208">RESET/PB5</text>
<text x="139.8" y="205.4">XTAL2/PB4</text>
<text x="68.3" y="214.1" transform="rotate(-90 68.3 214.1)">GND</text>
<text x="139.4" y="214.1" transform="rotate(-90 139.4 214.1)">GND</text>
<text x="65.3" y="223.2">GND</text>
<text x="136.4" y="223.2">GND</text>
<text x="48.8" y="241">+5V</text>
<text x="52.3" y="246.1">C-MAIN</text>
<text x="53.3" y="248.1">10uf</text>
<text x="42.9" y="252.4">GND</text>
<text x="42.9" y="255">+5V</text>
<text x="56" y="261.1">J1</text>
<text x="49.6" y="273">DATA</text>
<text x="55.2" y="273">BUS</text>
<text x="60.2" y="273">CONN</text>
</g>
<g font-size="1.3" fill="#a90000">
<text x="143.5" y="123.2" transform="rotate(-90 143.5 123.2)">16</text>
<text x="182.9" y="123.2" transform="rotate(-90 182.9 123.2)">16</text>
<text x="36.8" y="129.6" transform="rotate(-90 36.8 129.6)">16</text>
<text x="85.1" y="129.6" transform="rotate(-90 85.1 129.6)">16</text>
<text x="132" y="127">10</text>
<text x="132" y="129.5">11</text>
<text x="153" y="129.5">7</text>
<text x="153" y="127">9</text>
<text x="171.4" y="127">10</text>
<text x="171.4" y="129.5">11</text>
<text x="192.3" y="129.5">7</text>
<text x="192.3" y="127">9</text>
<text x="26.6" y="137.1">11</text>
<text x="26.6" y="132.1">14</text>
<text x="44.4" y="132.1">15</text>
<text x="45" y="134.6">1</text>
<text x="45" y="137.1">2</text>
<text x="74.9" y="137.1">11</text>
<text x="74.9" y="132.1">14</text>
<text x="92.7" y="132.1">15</text>
<text x="93.3" y="134.6">1</text>
<text x="93.3" y="137.1">2</text>
<text x="132" y="132.1">12</text>
<text x="132" y="134.6">13</text>
<text x="132" y="137.1">14</text>
<text x="171.4" y="132.1">12</text>
<text x="171.4" y="134.6">13</text>
<text x="171.4" y="137.1">14</text>
<text x="26.6" y="139.7">10</text>
<text x="45" y="139.7">3</text>
<text x="45" y="142.2">4</text>
<text x="74.9" y="139.7">10</text>
<text x="93.3" y="139.7">3</text>
<text x="93.3" y="142.2">4</text>
<text x="132.6" y="139.7">3</text>
<text x="132.6" y="142.2">4</text>
<text x="172" y="139.7">3</text>
<text x="172" y="142.2">4</text>
<text x="26.6" y="144.8">12</text>
<text x="26.6" y="147.3">13</text>
<text x="45" y="144.8">5</text>
<text x="45" y="147.3">6</text>
<text x="45" y="149.8">7</text>
<text x="74.9" y="144.8">12</text>
<text x="74.9" y="147.3">13</text>
<text x="93.3" y="144.8">5</text>
<text x="93.3" y="147.3">6</text>
<text x="93.3" y="149.8">7</text>
<text x="132.6" y="144.8">5</text>
<text x="132.6" y="147.3">6</text>
<text x="172" y="144.8">5</text>
<text x="172" y="147.3">6</text>
<text x="45" y="154.9">9</text>
<text x="93.3" y="154.9">9</text>
<text x="132.6" y="152.4">1</text>
<text x="172" y="152.4">1</text>
<text x="36.8" y="159.5" transform="rotate(-90 36.8 159.5)">8</text>
<text x="85.1" y="159.5" transform="rotate(-90 85.1 159.5)">8</text>
<text x="132" y="160">15</text>
<text x="132.6" y="157.5">2</text>
<text x="171.4" y="160">15</text>
<text x="172" y="157.5">2</text>
<text x="143.5" y="165.8" transform="rotate(-90 143.5 165.8)">8</text>
<text x="182.9" y="165.8" transform="rotate(-90 182.9 165.8)">8</text>
<text x="67.3" y="188.7" transform="rotate(-90 67.3 188.7)">8</text>
<text x="138.4" y="188.7" transform="rotate(-90 138.4 188.7)">8</text>
<text x="80.6" y="194.3">5</text>
<text x="80.6" y="196.8">6</text>
<text x="151.7" y="194.3">5</text>
<text x="151.7" y="196.8">6</text>
<text x="80.6" y="201.9">2</text>
<text x="80.6" y="199.4">7</text>
<text x="151.7" y="201.9">2</text>
<text x="151.7" y="199.4">7</text>
<text x="80.6" y="207">1</text>
<text x="80.6" y="204.4">3</text>
<text x="151.7" y="207">1</text>
<text x="151.7" y="204.4">3</text>
<text x="67.3" y="216.6" transform="rotate(-90 67.3 216.6)">4</text>
<text x="138.4" y="216.6" transform="rotate(-90 138.4 216.6)">4</text>
<text x="52" y="251.4">1</text>
<text x="60.9" y="251.4">2</text>
<text x="52" y="254">3</text>
<text x="52" y="256.5">5</text>
<text x="60.9" y="254">4</text>
<text x="60.9" y="256.5">6</text>
<text x="52" y="259.1">7</text>
<text x="52" y="261.6">9</text>
<text x="60.3" y="261.6">10</text>
<text x="60.9" y="259.1">8</text>
<text x="51.4" y="264.1">11</text>
<text x="51.4" y="266.7">13</text>
<text x="51.4" y="269.2">15</text>
<text x="60.3" y="264.1">12</text>
<text x="60.3" y="266.7">14</text>
<text x="60.3" y="269.2">16</text>
</g>
</svg>
